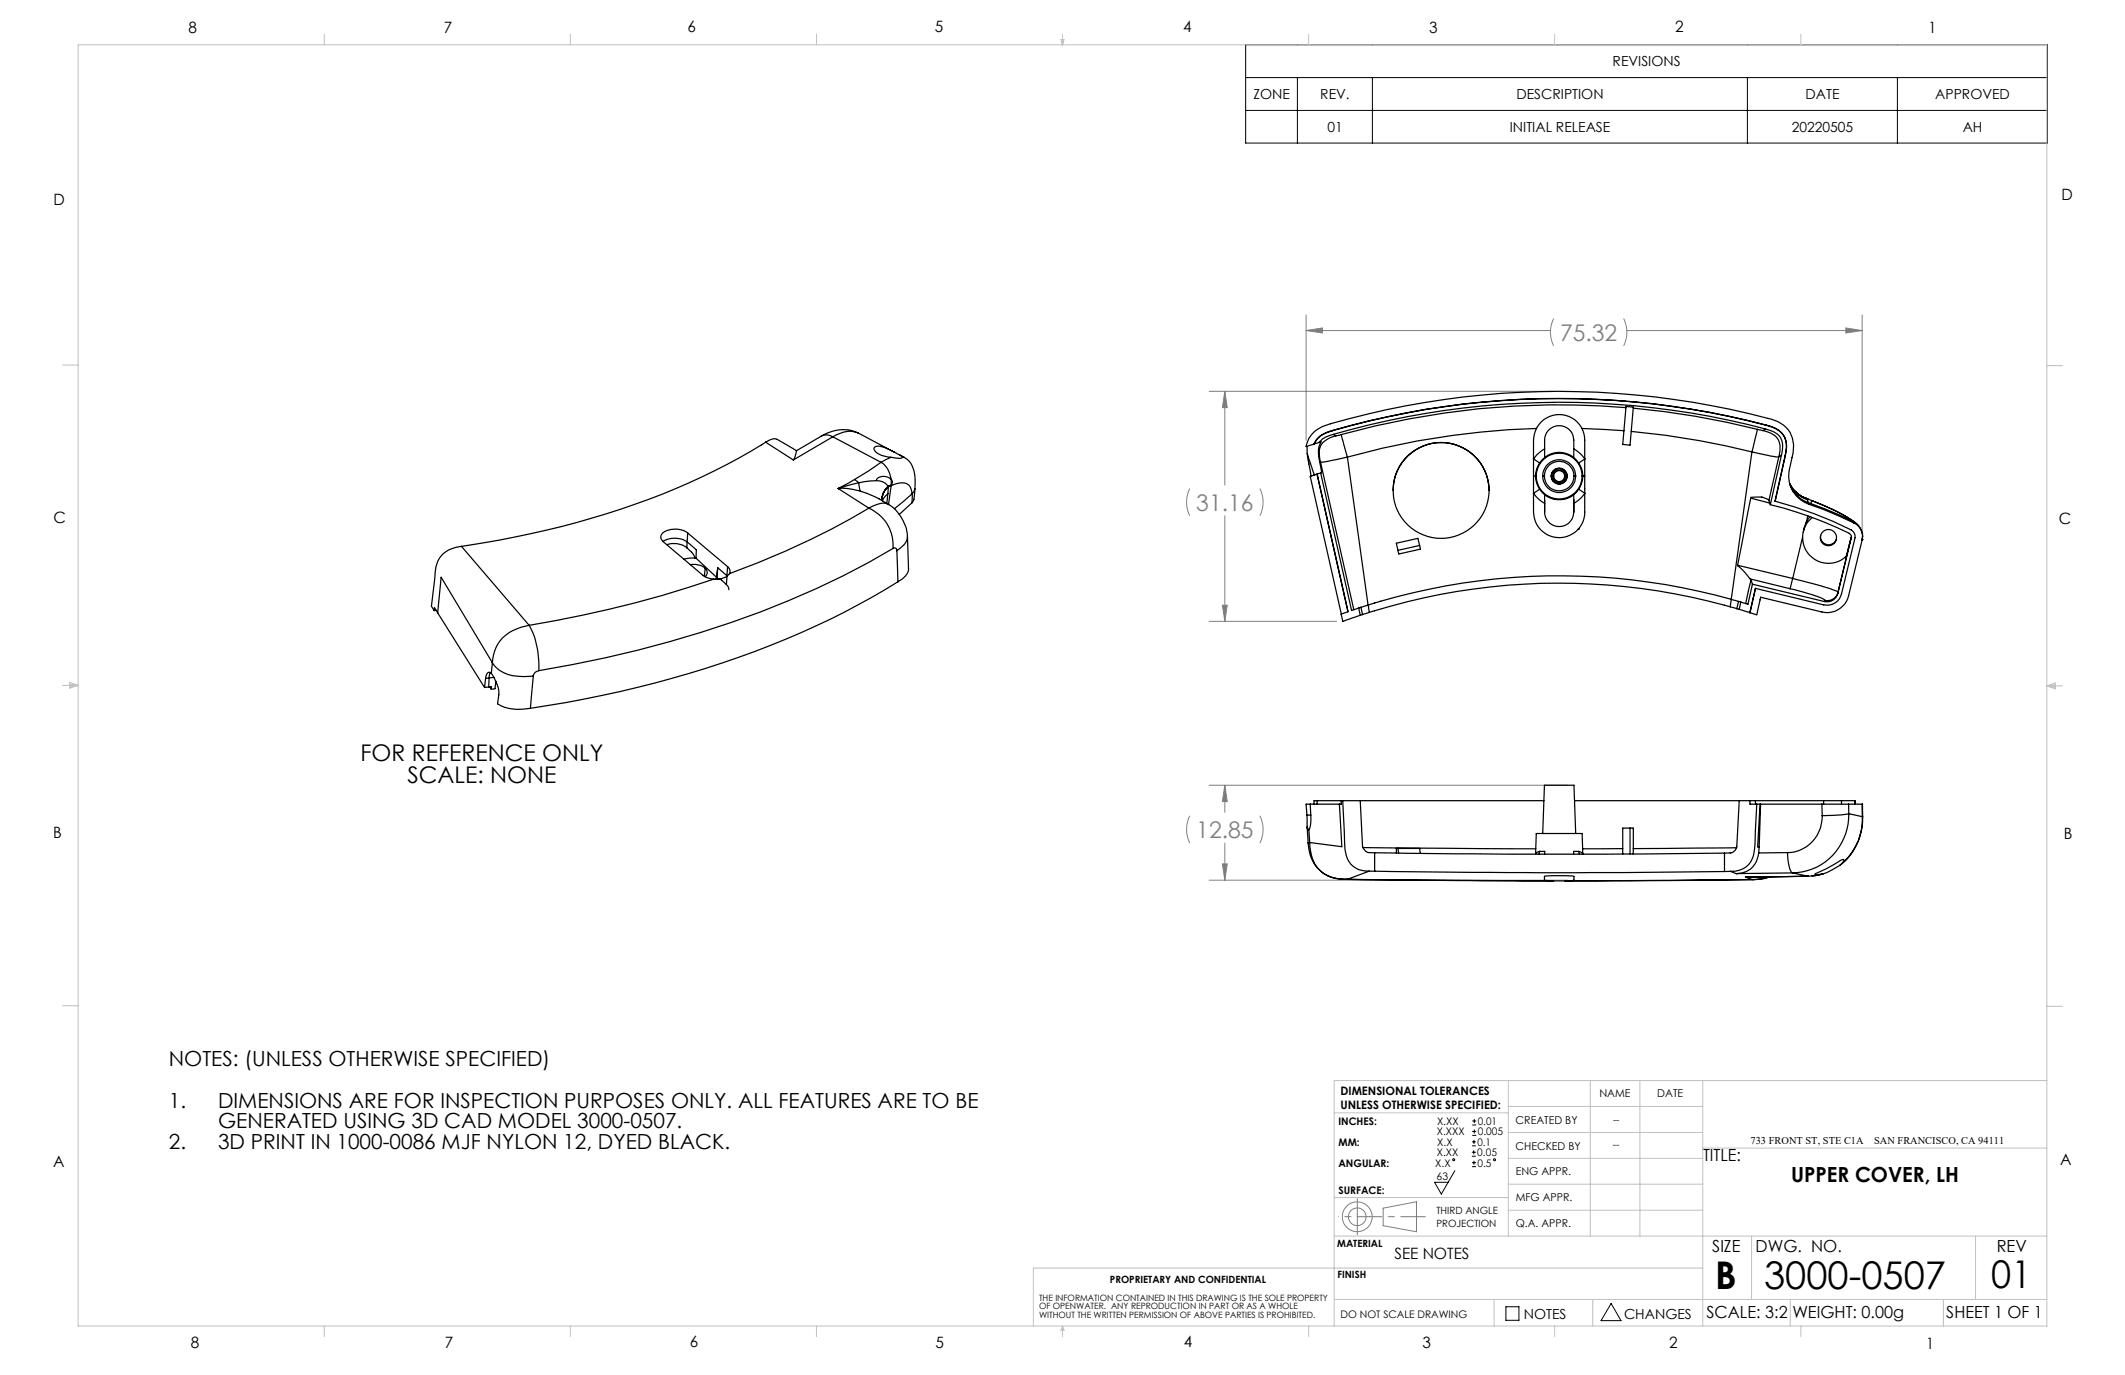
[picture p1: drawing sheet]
<svg xmlns="http://www.w3.org/2000/svg" width="432mm" height="279mm" viewBox="0 0 432 279" stroke-linecap="round" stroke-linejoin="round" font-family="sans-serif">
<g fill="none" stroke="#000" stroke-width=".2">
<path d="M253.1 9.1h162.9v20h-162.9zM253.1 15.8h162.9M263.6 15.8v13.3M278.9 15.8v13.3M355.1 15.8v13.3M385.6 15.8v13.3M253.1 22.4h162.9M295.6 237.9l-2.7 4.7-1.4-2.4h2.8M299.1 234.9h.8M299.1 234.1h.8M299.1 232.8h.8M299.1 232h.8"/>
<path d="M299.1 237.1h.8M299.1 236.3h.8M299.2 228.6h.8M299.2 227.8h.8M299.2 230.7h.8M299.2 229.9h.8M299.5 233.8v.8M299.5 231.6v.8M299.5 235.9v.8M299.6 227.4v.8M299.6 229.5v.8M306 265.5h2.6v2.8h-2.6z"/>
<path d="M327.4 264.9l2 3.5h-4.1z"/>
<circle cx="295.4" cy="235.7" r=".2"/>
<circle cx="303.7" cy="235.7" r=".2"/>
</g>
<g fill="none" stroke="#808080" stroke-width=".2">
<path d="M245.7 79.5h69.9M248.9 79.5v19.1M248.9 79.5l.5 3.3h-1zM265.4 64v25.5M265.4 67.2h49.6M265.4 67.2l3.3-.6v1.1zM315.7 64.7a6.1 6.1 0 0 0 0 5.6M329.9 64.7a6.1 6.1 0 0 1 0 5.6M330.6 67.2h47.8M375.1 66.6l3.3 .6-3.3 .5zM378.4 64v44.4M241.8 99.3a6.4 6.4 0 0 0 0 5.5"/>
<path d="M256 99.3a6.4 6.4 0 0 1 0 5.5M248.9 104.8v21.5M245.7 126.3h25.9M248.4 123h1l-.5 3.3zM245.7 159.6h72.9M248.9 159.6v5.5M248.9 159.6l.5 3.3h-1zM241.8 165.8a6.4 6.4 0 0 0 0 5.5M245.7 178.9h72.9M248.4 175.5h1l-.5 3.4zM248.9 171.3v7.6M256 165.8a6.4 6.4 0 0 1 0 5.5"/>
<path d="M281.1 245.5l6.7-1.3v6.1l-6.7-1.2z"/>
<circle cx="275.8" cy="247.3" r="1.8"/>
<circle cx="275.8" cy="247.3" r="3"/>
</g>
<path d="M275.8 247.2h13.8" fill="none" stroke="#808080" stroke-width=".2" stroke-dasharray="15.2 1.3 1.3 1.3" stroke-dashoffset="10.2"/>
<path d="M275.8 247.2v-3.6M275.8 247.2v3.7" fill="none" stroke="#808080" stroke-width=".2" stroke-dasharray="15.2 1.3 1.3 1.3"/>
<path d="M275.8 247.2h-3.8" fill="none" stroke="#808080" stroke-width=".2" stroke-dasharray="15.2 1.3 1.3 1.3" stroke-dashoffset="15.2"/>
<g fill="none" stroke="#c0c0c0" stroke-width=".2">
<path d="M15.9 9.1h400v260.4h-400zM65.9 6.9v2.2M115.9 6.9v2.2M165.9 6.9v2.2M215.6 8h.6l-.3 1.1zM215.7 8l.2 1.1M215.9 6.9v2.2M216 8l-.1 1.1M265.9 6.9v2.2M315.9 6.9v2.2M365.9 6.9v2.2M12.7 74.2h3.2"/>
<path d="M415.9 74.3h3.2M12.7 139.3h3.2M14.2 139.1l1.7 .2M14.2 138.7l1.7 .6-1.7 .5zM15.9 139.3l-1.7 .3M415.9 139.4h3.2M415.9 139.4l1.8-.6v1.2zM415.9 139.4l1.8 .3M417.7 139.2l-1.8 .2M12.7 204.4h3.2M306.5 219.6v31.6M323.1 219.6v31.6"/>
<path d="M333.2 219.6v31.6M346 219.6v49.9M415.9 204.5h3.2M415.9 219.6h-144.8v49.9M271.1 226.1h35.4M306.5 235.4h39.5M306.5 230.1h39.5M306.5 224.8h39.5M346 233.3h69.9M271.1 251.2h144.8M271.1 243.3h35.4M306.5 245.9h39.5"/>
<path d="M306.5 240.6h39.5M346 257.7h-136v11.8M355.9 251.2v12.9M401.4 251.2v12.9M65.9 269.5v2.1M115.9 269.5v2.1M165.9 269.5v2.1M215.9 269.5v2.1M215.9 269.5l.3 .8h-.6zM265.9 269.5v2.1M271.1 264.1h144.8M303.6 264.1v5.4"/>
<path d="M315.9 269.5v2.1M323.6 264.1v5.4M363.8 264.1v5.4M365.9 269.5v2.1M394.9 264.1v5.4"/>
</g>
<path d="M265.4 67.2l3.3-.6v1.1zM375.1 66.6l3.3 .6-3.3 .5zM248.4 123h1l-.5 3.3zM248.9 79.5l.5 3.3h-1zM248.4 175.5h1l-.5 3.4zM248.9 159.6l.5 3.3h-1z" fill="#808080"/>
<g fill="none" stroke="#000" stroke-width=".25">
<path d="M155.6 89.9a145.5 145.5 0 0 1-44.6 17.8l-9.5 2-7.7 1.3M155.6 89.9l5.6 3.6M157.9 89.3a1.6 1.6 0 0 0-1.6 .2l-.7 .4M157.9 89.3l4 2.3M161.9 91.6l-.3 1.1-.4 .8M166.9 88.6l.1-.1a2.34 2.34 0 0 1 2.2 .3M166.9 88.6l-5 3M169.2 88.8l-8 4.7M169.2 88.8l9.8 5.1M170.3 99.3h.1M170.3 99.3l.3-.1a11.9 11.9 0 0 1 4.2 .6M170.3 99.3l6.3 4"/>
<path d="M173.6 97.4l-3.3 1.9M173.6 97.4l.9 .7M174.4 88.1a7.6 7.6 0 0 0-7.5 .5M174.4 88a4.9 4.9 0 0 0-4.5 .4l-.7 .4M174.4 88l7.4 3.9M174.5 98.1l.3 1.7M174.5 98.1a11.1 11.1 0 0 1 4.7-.2l.7 .3 .6 .6M174.5 98.1l-4.2 1.2M174.8 99.8a21.2 21.2 0 0 1 5.8 2.7M178.1 97.6a1.87 1.87 0 0 1 3.2 .2v.2a1.01 1.01 0 0 1-.8 .8M179 93.9l-5.4 3.5M179 93.9a5 5 0 0 1 2.1 4.8"/>
<path d="M180.5 98.8a3.2 3.2 0 0 0-1.3 2.6M180.5 98.9h.1M180.5 98.8v.1M180.5 98.8h.1M180.5 98.9a3.5 3.5 0 0 0-1.3 2.5M180.5 98.9l-.1 1.4M181 92.9l-2 1M181.1 98.7l-.6 .2M181.1 98.7a3.4 3.4 0 0 1 3.6-.1l.5 .9 .1 .8M181.1 98.7l-.5 3.8M182.8 92.4l1 .6M183.4 92.8v.2l-.4 .1-2-.2"/>
<path d="M183.4 92.8l-.8-.5a11.2 11.2 0 0 0-4.3-1.6 .58 .58 0 0 0-.7 .3 .58 .58 0 0 0 .2 .7 4.7 4.7 0 0 0 3.2 1.2M183.4 92.8l.4 .2M183.8 93a5.2 5.2 0 0 1 2.1 4.3v2a5.2 5.2 0 0 1-.3 2.5l-.3 .4M185.9 99.3l-.1 .4-.5 .6M265.6 90.7v1.5M265.6 92.2l1.5 4.3M265.6 92.2l.7 4.6M267 90.2l-1.6 .5a5.9 5.9 0 0 1 4.9-4.6 166.3 166.3 0 0 1 90.3-.7 5.5 5.5 0 0 1 3.7 6.7 13.9 13.9 0 0 0-.7 6 6.2 6.2 0 0 0 3.9 4.3M267 90.2h.1M267.1 96.5l-.9 .3 6.4 28M267.6 96.3l-.5 .2M267.6 96.3l6.3 28"/>
<path d="M267.6 96.3h.1M267.7 96.3l6.2 28M268.1 89.9l.3-.1a4.8 4.8 0 0 0-.3 4M268.1 89.9l-1.1 .3M268.1 93.8l.4 2.1-.1 .2M268.1 93.8l.2 .1M268.3 93.9l6.8 30M268.4 96.1l-.7 .2M268.4 96.1l6.2 27.9 1.5-.5M270.7 87.5a5.5 5.5 0 0 0-3.7 2.7M270.7 87.5h.1M270.7 87.5a5 5 0 0 0-3.7 2.7"/>
<path d="M270.9 88.3a4.8 4.8 0 0 0-2.8 1.6M270.9 88.3l.6 .2M271.5 88.5a3.8 3.8 0 0 0-3.3 2.4l-.1 1.2 .2 1.8M272.6 88.3l-1.1 .2M272.6 88.3l1.2 4.6M273.8 92.9l-4.1 .9-1.4 .1M273.8 92.9l4.2 30M292.8 89.9a9.7 9.7 0 0 0-9.7 9.8M292.8 89.9a9.7 9.7 0 0 1 9.8 9.8M311.6 96.7h.4M311.6 93.3v3.4M311.6 93.3l1.2 .8"/>
<path d="M311.6 96.7v3.5M311.6 93.3v-3.9a5.2 5.2 0 0 1 5.2-5.2 5.2 5.2 0 0 1 5.2 5.2v3.9M312 96.7a4.9 4.9 0 0 0 .8 2.7M312 96.7h.2M312.2 96.7a4.7 4.7 0 0 0 4.6 4.7 4.7 4.7 0 0 0 4.7-4.7M312.2 96.7a4.7 4.7 0 0 1 4.6-4.6 4.7 4.7 0 0 1 4.7 4.6M312.2 87.1a161.2 161.2 0 0 0-38.4 5.8M312.8 94.1a4.6 4.6 0 0 0-.8 2.6M312.8 99.4l1.1 1.1v1.8a6.7 6.7 0 0 1-2.3-2.1M312.8 99.4l-1.2 .8M313.5 96.7a3.4 3.4 0 0 1 3.3-3.3 3.4 3.4 0 0 1 3.4 3.3M313.5 96.7a3.4 3.4 0 0 0 3.3 3.4 3.4 3.4 0 0 0 3.4-3.4"/>
<path d="M313.5 96.7h.3M313.8 96.7a3 3 0 0 0 3 3 3 3 0 0 0 3-3M313.8 96.7a3 3 0 0 1 3-3 3 3 0 0 1 3 3M313.9 91.2v.8a1.25 1.25 0 0 1-.6 1.5l-.5 .6M313.9 91.2a7.1 7.1 0 0 0-2.3 2M313.9 91.2a4.5 4.5 0 0 1 .7-3.7 2.97 2.97 0 0 1 3.2-.8 2.97 2.97 0 0 1 2 2.7v1.8M313.9 92.9a4.8 4.8 0 0 1 5.9 0M315.2 96.7a1.62 1.62 0 0 1 1.6-1.6 1.62 1.62 0 0 1 1.7 1.6M315.2 96.7a1.62 1.62 0 0 0 1.6 1.7 1.62 1.62 0 0 0 1.7-1.7M315.2 96.7h.1M315.2 96.7a1.59 1.59 0 0 1 1.6-1.5 1.59 1.59 0 0 1 1.6 1.5M315.2 96.7a1.59 1.59 0 0 0 1.6 1.6 1.59 1.59 0 0 0 1.6-1.6"/>
<path d="M315.5 96.7a1.31 1.31 0 0 1 1.3-1.2 1.31 1.31 0 0 1 1.3 1.2M315.5 96.7a1.31 1.31 0 0 0 1.3 1.3 1.31 1.31 0 0 0 1.3-1.3M315.5 96.7h.2M315.7 96.7a1.11 1.11 0 0 1 1.1-1.1 1.11 1.11 0 0 1 1.1 1.1M315.7 96.7a1.11 1.11 0 0 0 1.1 1.2 1.11 1.11 0 0 0 1.1-1.2M317.9 96.7h.2M318.4 96.7h.1M319.8 91.2v.9a1.05 1.05 0 0 0 .5 1.4l.5 .6M319.8 91.2a6.5 6.5 0 0 1 2.2 2M319.8 96.7h.4M320.8 94.1a4.3 4.3 0 0 1 .8 2.6M320.8 99.4l1.3 .8a6.7 6.7 0 0 1-2.3 2.1v-1.8z"/>
<path d="M321.4 87.1l8.6 .4M321.5 96.7h.1M321.6 96.7a5 5 0 0 1-.8 2.7M321.6 96.7h.4M322 93.3v3.4M322 93.3l-1.2 .8M322 96.7v7.3a5 5 0 0 1-1.3 3.5M330.4 82.8a164.9 164.9 0 0 0-57.8 5.5M330.4 82.6l1.5 .1-.7 7.8-1.5-.2zM331.5 87.7a161.8 161.8 0 0 1 24.5 4.1M331.9 82.9a163.9 163.9 0 0 1 25.2 4.3M356 91.8l3.8 .9 1.7 .1"/>
<path d="M356 91.8l-4.2 30M357.1 87.2l1.1 .3M357.1 87.2l-1.1 4.6M358.2 87.5a3.7 3.7 0 0 1 3.3 2.3l.2 1.6-.2 1.4M358.7 87.2l-.5 .3M358.7 87.2a4.7 4.7 0 0 1 3.1 1.7 4.8 4.8 0 0 1 .2 3.6M358.7 87.2a164.5 164.5 0 0 0-87.8 1.1M359 86.4a166.1 166.1 0 0 0-88.3 1.1M359 86.4a4.7 4.7 0 0 1 3.9 3.2 6.7 6.7 0 0 1-.2 3M359 86.4a166.2 166.2 0 0 0-88.3 1.1M359 86.4a4.5 4.5 0 0 1 4 4.4l-.2 1.9M359 86.4h.1"/>
<path d="M361.5 92.8l-2.1 8.9M362 92.5l-.5 .3M362 92.5l-2.3 10.1M362.7 92.6l-2 9.2a79.6 79.6 0 0 1 15.6 5.9 1.55 1.55 0 0 1 .6 1.6l-2.7 11.4a3.1 3.1 0 0 1-3.6 2.2l-13.9-3.3-1.1 4.9M362.7 92.6l.1 .1M362.8 92.7l-2.1 9.1M363.6 98.2a6 6 0 0 0 3.9 3.9M363.7 98.2a5.9 5.9 0 0 0 3.6 3.4M363.9 98.7l.9 1.2M364.8 99.9l.1 .1M364.8 99.9l1.5 1.1 .8 .3M93.8 111a5.3 5.3 0 0 0-5.4 5.2l-.7 7 .5 .9"/>
<path d="M93.8 111l13.7 16.1M134.7 110a4.6 4.6 0 0 1 4.9 .1M135.5 110.7a4.4 4.4 0 0 1 4.1 .6M139.6 111.3a4 4 0 0 1 1.7 2.1M139.6 110.1l1.9 1.6-.1 1.7M139.6 110.1v1.2M139.7 108.3a4.4 4.4 0 0 0-5.1 0 1.1 1.1 0 0 0 .2 1.8l8 6.8a4.1 4.1 0 0 0 2.2 .8M139.7 108.3l8.1 6.8M139.7 108.3l-.1 1.8M140.3 114.7a4 4 0 0 1 3 .8M141.4 113.4h-1.3l-1.1 .2M141.4 113.4l4.2 3.9"/>
<path d="M143.3 115.5a1.07 1.07 0 0 1 0 1.7M143.3 115.5l-.2 1.6M145 117.7a231.5 231.5 0 0 1-37.5 9.4M145.6 117.3l-.3 .4M145.8 117.7l.3-.1 .3 .1 1.2 1.1M145.8 115.4l-.2 2.3M147.6 118.8l.4 .5 .1 .5M147.8 117.1l-2-1.7-.2 1.9M147.8 115.1a1.09 1.09 0 0 1 .4 1.5M147.8 115.1l-.2 3.7M148.2 116.6a3.6 3.6 0 0 1-3.2 1.1M176.6 103.3a165.8 165.8 0 0 1-28.4 13.3"/>
<path d="M176.6 103.3a8.3 8.3 0 0 1 4.9 8.1M179.2 101.5h.1M179.2 101.4v.3M180.4 100.3l-.8 .8-.3 .7M180.4 100.3l-.2 2M180.6 102.5a8.6 8.6 0 0 1 3.8 6.6M180.6 102.5a3.6 3.6 0 0 0-3.5 .4l-.5 .4M181.5 111.4a191.8 191.8 0 0 1-51.9 20.7l-6.6 1.6-13.5 2.6M181.5 111.4h.5l.2 .5M182.2 111.9l.3 6.3M182.5 118.2a180.3 180.3 0 0 1-52.9 21.5l-10.8 2.3-11 1.9M184.4 109.1l.2 6.4a3.4 3.4 0 0 1-2.1 2.7"/>
<path d="M184.4 109.1a3 3 0 0 1-1.4 2.3l-.8 .5M185.3 102.2l-2.6 2.3M185.3 100.3v1.9M185.3 100.3l-3.5 3.1M288.5 110.8l-4.4 1M288.5 110.8l.1 .8-4.4 1-.1-.8M288.5 110.8l-.4-1.4-4.4 1 .4 1.4M311.6 100.2h.1M311.6 100.2v3.8a5.2 5.2 0 0 0 3.4 4.9 5.2 5.2 0 0 0 5.7-1.4M313.9 100.6a4.9 4.9 0 0 0 5.9 0M319.8 101.5a6.8 6.8 0 0 1-.4 4 2.96 2.96 0 0 1-3.3 1.4 2.96 2.96 0 0 1-2.2-2.9v-2.4M320.7 107.5h.1"/>
<path d="M353.1 114.9l11.2 2.6M355.7 117.7l.1 .1M355.7 117.7l8 1.9M355.7 101.2l3.9 1M355.8 117.8l-1.1 4.9M355.8 117.8l.3 .9M356.1 118.7l-.9 4.1-1.5-.5M356.1 118.7l14.6 3.5M358 101l-2.2 .1-2.7 13.8 1.1 1 1.5 1.8M358 101l1.2 .5 .2 .2M359.4 101.7l.3 .9M359.7 102.6a75.4 75.4 0 0 1 16.1 5.8l.4 .7-2.7 11.4"/>
<path d="M363.7 119.6l4.5 1.2a5.7 5.7 0 0 1 2.6 1.2M364.3 117.5a45.3 45.3 0 0 1 9.2 2.8M364.3 117.5l-.6 2.1M365.1 100.2l-.3-.4 1.3 1.1 1 .4M365.4 100.4l.7 .5 1 .4M365.6 100.5l.5 .4M366.3 109.1l-2 8.4M366.9 101.2l.1 .1M367 106.2l-.6 1.9M367.1 101.3h.1M367.1 101.3l.1 .1M367.2 101.4l.9 .3"/>
<path d="M367.2 101.4l.1 .2M367.3 101.6l.2 .5M367.3 104.8l-.3 1.4M367.5 102.1v.3M367.5 102.1l.5 .2M367.5 102.4l3.2 1.2 6.1 2.7M367.8 105l-.8 1.2M368 102.3l2.8 1.1 5.6 2.4M368.1 101.7l1.4 .6a24.7 24.7 0 0 1 8.1 4.5M368.1 101.7a33.4 33.4 0 0 1 8.3 4.1M368.1 101.7l-.1 .6M368.3 105.2a5.2 5.2 0 0 0-.7 7.5 5.2 5.2 0 0 0 7.6 .3l1-3.9"/>
<path d="M370 108.8a1.65 1.65 0 0 0 1.2 1.9 1.65 1.65 0 0 0 2-1.2M376.4 105.8a3.4 3.4 0 0 1 2 3.9M376.4 105.8l.4 .5M376.8 106.3a3.1 3.1 0 0 1 1.6 3.4M378.4 109.6h.1M378.4 109.7l-2.8 11.3a4.5 4.5 0 0 1-5.4 3.4l-12.4-3-.8 3.5-1.4-.4M378.5 109h.1M88.2 124.1l.1-.6 .6 1M88.6 124l-.4 .1M88.9 124.5l.7-7.2 10.4 17.4M88.9 124.5l9.6 15.2M98.7 137.9l-.2 1.8"/>
<path d="M99.3 139.6l.5-.1v.6M99.3 139.6l-.8 .1M99.4 137.8l-.7 .1M99.4 137.8l-.1 1.8M99.5 139.6l.3 .5M99.6 136.7l-.2 1.1M99.8 136.8l.6 .9a7.4 7.4 0 0 1 1 3.5l-.3 1.8a9.4 9.4 0 0 0 6.7 .9M99.8 136.8l-.3-.2a1.04 1.04 0 0 0-.8 1.3M100 134.7a7.3 7.3 0 0 0 6.9 2.8l1.5-.2M100 134.7l-.2 2.1M100.4 137.7l-1 .1M100.8 138.5l-.2 1.4-.8 .2"/>
<path d="M107.5 127.1a17.9 17.9 0 0 1 2 9.2M107.5 127.1a8.3 8.3 0 0 0-7 5.2l-.5 2.4M108.4 137.3l-.6 6.6M109.5 136.3a1.23 1.23 0 0 0-1.1 1M273.9 124.3l-1.4 .5 .3 1.5 3.6-1.3M276.1 123.5l.3 1.5M276.5 123.4l.4 1.5M276.5 123.4l-.4 .1M276.9 124.9l-.5 .1M278 122.9l-1.5 .5M278 122.9l.2 1.5M278.2 124.4l-1.3 .5"/>
<path d="M351.6 123.3l1.3 .4M351.6 123.3a128.4 128.4 0 0 0-73.4 1.1M351.8 121.8l1.5 .4M351.8 121.8a129.8 129.8 0 0 0-73.8 1.1M351.8 121.8l-.2 1.5M352.9 123.7l.5 .1M353.3 122.2l-.4 1.5M353.3 122.2l.4 .1M353.4 123.8l2.2 .7M353.7 122.3l-.3 1.5M370.8 122l-.1 .2M373.5 120.5a2.25 2.25 0 0 1-2.8 1.7"/>
<path d="M373.5 120.3a2.23 2.23 0 0 1-2.7 1.7M373.5 120.3v.2M265.6 165.6v2.6M265.6 165.6h.7M265.6 168l.2 3.3M265.6 168.2l.1 .4h.3M265.6 168.2l.4 .4M265.8 171.3a7.2 7.2 0 0 0 8 7.4M265.8 171.3h.1M266 168.6l.1 2.6M266.1 171.2a7.2 7.2 0 0 0 3.5 6.6 8.6 8.6 0 0 0 4.2 .9M266.1 171.2l-.3 .1"/>
<path d="M266.2 163.4h-.8l.2 2.2M266.2 163.4l.1 2.2M266.3 165.6l.1 .8a3.9 3.9 0 0 1-.4 2.2M267.7 162.7h-.7v.7M267.7 162.7h4.8M267.7 162.7l-.1 .7M272.2 163.4l.5 8.6-6.6-.8M272.5 162.7h.3M272.5 162.7l.1 .7h-6.4M272.8 162.7l.4 7.4a9.5 9.5 0 0 0 .9 4.9 4.4 4.4 0 0 0 4.1 2M272.8 162.7h3.6M273.6 178.7l42.1 .3"/>
<path d="M273.8 178.7l41.1 .3M276.4 162.7l.5 9.2a1.67 1.67 0 0 0 1.3 1.3l1.1 .1M276.4 162.7h37.3M276.9 172.2l35.2 .3M278.2 177h1.1M278.2 177l-4.4 1.7M279.3 177a2218.7 2218.7 0 0 0 71.1 .1M279.3 173.3a2533.3 2533.3 0 0 0 71.1 .1M279.3 173.3v3.7M283.7 173.4v-1h4.8l.1 1M284.1 172.4l.1 1M312 173.5l.2-4.1h9.3l.1 4.1"/>
<path d="M312 173.5v.1M312.8 173h1.1v.6M312.8 173l-.8 .5M312.8 173l-.1 .6M313.5 169.4l.3-9.8h6l.4 9.8M314.9 179l-1-.1-.1-.8 1.6-.2 4.4 .2v.8l-1.1 .1M314.9 179h3.8M319.9 162.7h33.5M320.8 173h-1v.6M320.8 173l.8 .5M320.8 173l.2 .6M321.6 173.5v.1z"/>
<path d="M329.7 172.4l-8.1 .1M331.2 168.3v5.2M331.9 172.4v1.1M331.9 172.4v-4.1h-2.2v5.2M350.4 173.4v3.7M351.6 177.1h-1.2M351.6 177.1l1.2 .4M352.9 172.3l-21 .1M353.4 162.7l-.5 9.3a1.51 1.51 0 0 1-1.3 1.3l-1.2 .1M353.4 162.7h2.2M354.7 178.2h.1M354.7 178.2h1.7"/>
<path d="M354.7 178.2l1.3 .5M355.6 162.7v.7h1.4M355.6 162.7h15M356 178.7l-37.3 .3M356.1 178.8l-38.1 .2M356.7 162.7v.7M357 163.4l-.3 6.7a10.9 10.9 0 0 1-.9 5 4.5 4.5 0 0 1-4.2 2M357 163.4h.6M357.4 173.3a4.3 4.3 0 0 1-4.6 4.2M357.5 172l-.1 1.3M357.6 163.4h12.6M357.6 163.4l-.4 8.7 .3-.1"/>
<path d="M357.8 163.4l-.3 8.6M359.3 178.2h-4.6M359.3 178.2h.1M359.4 178.2h-4.7M359.5 178.2l-1.2 .3-2.3 .2M359.6 178.2l-.9 .3-2.7 .2M363.2 173.2a8 8 0 0 0 .9 4.1l.2 .1M363.2 173.2l-5.8 .1M364.3 177.4l-11.5 .1M364.3 177.4l3.1 .6M367.4 178l-8 .2M367.4 178l-8.1 .2"/>
<path d="M370.2 177.6l-2 .4M370.2 163.4h5.4M370.2 163.4l.1 2.3M370.3 165.7a7.2 7.2 0 0 1-7.1 7.5M370.4 177.6l-1.5 .3-1.5 .1M370.6 162.7h3.6M370.6 162.7v.7M374.2 162.7h2.7v.7M374.2 162.7v.7M374.3 175.4l.4-.5-.1-.3-5.8 3.1 1.6-.1M374.3 175.4a14.2 14.2 0 0 1-3.9 2.2M375.6 163.4h2.8"/>
<path d="M375.6 163.4l.1 1.9M375.7 165.3l-1.3 .3-4.1 .1M375.7 165.3a11.7 11.7 0 0 1-11.4 12.1M375.7 165.3l2.7 .6M378.4 163.4l.1 2.5M378.4 163.4v2.5M378.4 165.9a12.2 12.2 0 0 1-4.1 9.5M378.4 165.9l.1 .1M378.5 166a12 12 0 0 1-4.7 9.9"/>
<circle cx="292.8" cy="99.7" r="9.7"/>
<circle cx="371.5" cy="109.2" r="1.65"/>
</g>
<g font-size="7.8">
<text x="348.5" y="261.9">B</text>
<text x="358.5" y="261.9">3000-0507</text>
<text x="404.6" y="261.8">01</text>
</g>
<g font-size="4.7" fill="#808080">
<text x="317" y="69.3">75.32</text>
<text x="243.1" y="103.8">31.16</text>
<text x="243.1" y="170.3">12.85</text>
</g>
<g font-size="4.7">
<text x="73.3" y="154.7">FOR REFERENCE ONLY</text>
<text x="82.8" y="159.2">SCALE: NONE</text>
</g>
<g font-size="4.2">
<text x="34.3" y="216.6">NOTES: (UNLESS OTHERWISE SPECIFIED)</text>
<text x="34.3" y="225.1">1.</text>
<text x="44.3" y="225.1">DIMENSIONS ARE FOR INSPECTION PURPOSES ONLY. ALL FEATURES ARE TO BE</text>
<text x="34.3" y="233.5">2.</text>
<text x="44.3" y="229.3">GENERATED USING 3D CAD MODEL 3000-0507.</text>
<text x="44.3" y="233.5">3D PRINT IN 1000-0086 MJF NYLON 12, DYED BLACK.</text>
<text x="364" y="240.3">UPPER COVER, LH</text>
</g>
<g font-size="3.4">
<text x="346.1" y="235.9">TITLE:</text>
<text x="347.9" y="254.3">SIZE</text>
<text x="356.7" y="254.4">DWG. NO.</text>
<text x="405.7" y="254.5">REV</text>
<text x="346.8" y="267.9">SCALE: 3:2</text>
<text x="364.2" y="267.9">WEIGHT: 0.00g</text>
<text x="395.5" y="267.9">SHEET 1 OF 1</text>
</g>
<g font-size="3.2">
<text x="38.3" y="6.7">8</text>
<text x="90.2" y="6.7">7</text>
<text x="139.7" y="6.5">6</text>
<text x="190" y="6.5">5</text>
<text x="240.4" y="6.5">4</text>
<text x="290.4" y="6.7">3</text>
<text x="340.4" y="6.5">2</text>
<text x="391.9" y="6.7">1</text>
<text x="10.9" y="41.6">D</text>
<text x="418.9" y="40.7">D</text>
<text x="10.9" y="106.3">C</text>
<text x="418.4" y="106.4">C</text>
<text x="10.8" y="170.2">B</text>
<text x="419.4" y="170.6">B</text>
<text x="10.8" y="237.2">A</text>
<text x="418.6" y="236.8">A</text>
<text x="283.3" y="255.9">SEE NOTES</text>
<text x="38.8" y="273.8">8</text>
<text x="90.4" y="273.8">7</text>
<text x="140.2" y="273.8">6</text>
<text x="190.1" y="273.9">5</text>
<text x="240.5" y="273.8">4</text>
<text x="289" y="273.9">3</text>
<text x="339.1" y="273.8">2</text>
<text x="391.4" y="274.1">1</text>
</g>
<g font-size="2.8">
<text x="327.7" y="13.5">REVISIONS</text>
<text x="254.7" y="20.1">ZONE</text>
<text x="268.3" y="20.1">REV.</text>
<text x="308.1" y="20.1">DESCRIPTION</text>
<text x="366.9" y="20.1">DATE</text>
<text x="393.2" y="20.1">APPROVED</text>
<text x="269.7" y="26.8">01</text>
<text x="306.8" y="26.8">INITIAL RELEASE</text>
<text x="364.1" y="26.8">20220505</text>
<text x="398.8" y="26.8">AH</text>
<text x="309.6" y="268">NOTES</text>
<text x="330" y="268">CHANGES</text>
</g>
<g font-size="2.4">
<text x="272.4" y="222.5">DIMENSIONAL TOLERANCES</text>
<text x="272.4" y="225.3">UNLESS OTHERWISE SPECIFIED:</text>
</g>
<g font-size="2.2">
<text x="325" y="222.9">NAME</text>
<text x="336.8" y="222.9">DATE</text>
<text x="308" y="233.6">CHECKED BY</text>
<text x="308" y="228.4">CREATED BY</text>
<text x="308" y="238.8">ENG APPR.</text>
<text x="308" y="244">MFG APPR.</text>
<text x="308" y="249.3">Q.A. APPR.</text>
</g>
<g font-size="2.1">
<text x="272" y="228.6">INCHES:</text>
<text x="272" y="232.8">MM:</text>
<text x="292" y="230.7">X.XXX</text>
<text x="292" y="228.6">X.XX</text>
<text x="292.1" y="232.8">X.X</text>
<text x="300.2" y="232.8">0.1</text>
<text x="300.3" y="228.6">0.01</text>
<text x="300.3" y="230.7">0.005</text>
<text x="327.8" y="233.4">--</text>
<text x="355.7" y="232.4">733 FRONT ST, STE C1A</text>
<text x="380.8" y="232.4">SAN FRANCISCO, CA 94111</text>
<text x="272" y="237">ANGULAR:</text>
<text x="291.6" y="237">X.X</text>
<text x="291.9" y="239.8">63</text>
<text x="292" y="234.9">X.XX</text>
<text x="300.2" y="234.9">0.05</text>
<text x="300.2" y="237">0.5</text>
<text x="272" y="242.6">SURFACE:</text>
<text x="272.4" y="267.8">DO NOT SCALE DRAWING</text>
</g>
<g font-size="2">
<text x="327.8" y="228.3">--</text>
<text x="291.9" y="246.8">THIRD ANGLE</text>
<text x="291.9" y="249.3">PROJECTION</text>
<text x="271.7" y="253.4">MATERIAL</text>
<text x="225.5" y="260.6">PROPRIETARY AND CONFIDENTIAL</text>
<text x="271.8" y="259.7">FINISH</text>
</g>
<g font-size="1.8">
<text x="211.1" y="264.3">THE INFORMATION CONTAINED IN THIS DRAWING IS THE SOLE PROPERTY</text>
<text x="211.1" y="266.1">OF OPENWATER. ANY REPRODUCTION IN PART OR AS A WHOLE</text>
<text x="211.1" y="267.8">WITHOUT THE WRITTEN PERMISSION OF ABOVE PARTIES IS PROHIBITED.</text>
</g>
</svg>
